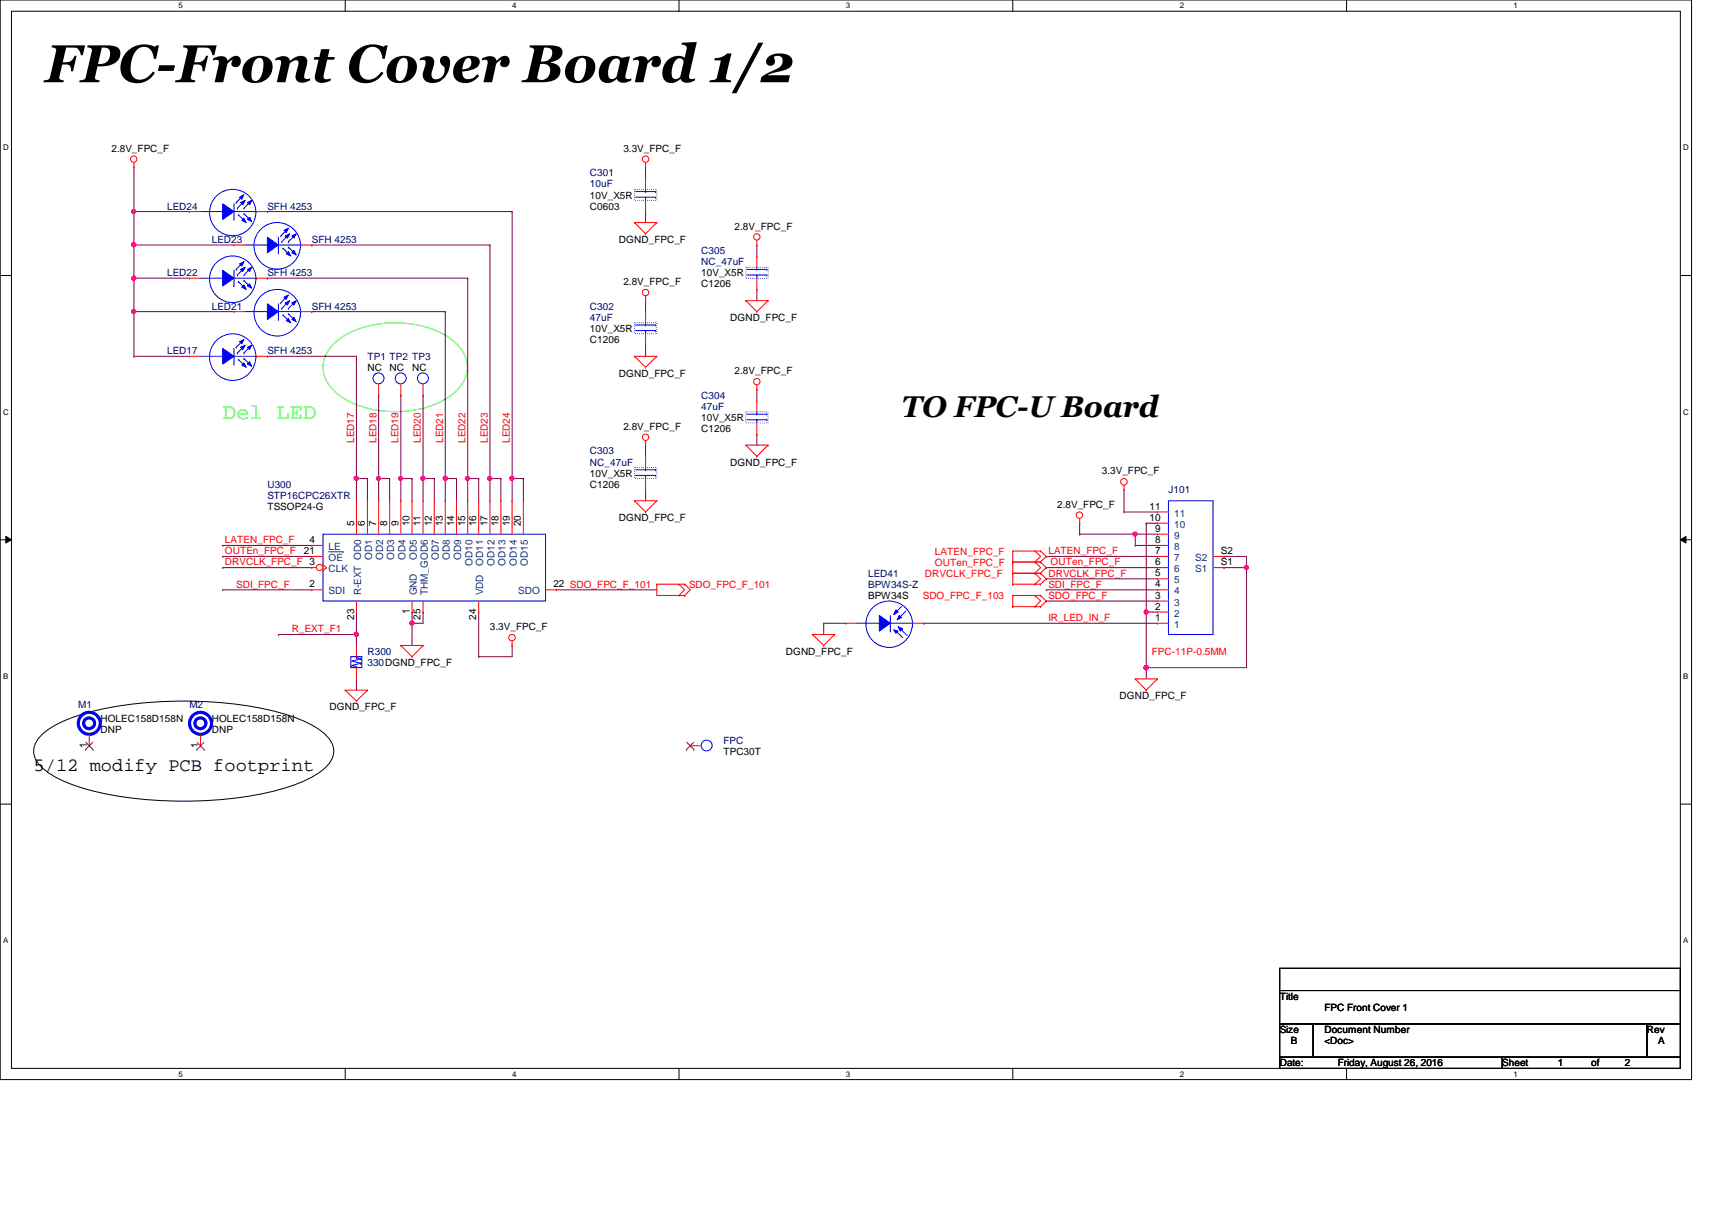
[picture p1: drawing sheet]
<svg xmlns="http://www.w3.org/2000/svg" width="297mm" height="210mm" viewBox="0 0 297 210" stroke-linecap="round" stroke-linejoin="round" font-family="sans-serif">
<path d="M0 0h293.5v187.3h-293.5zM2 1.9h289.5v183.4h-289.5z" fill="none" stroke="#000" stroke-width=".17"/>
<g fill="#fff">
<path d="M30.9 .2h.8v1.5h-.8z"/>
<path d="M30.9 185.5h.8v1.6h-.8z"/>
</g>
<path d="M59.9 0v1.9M59.9 185.3v2" fill="none" stroke="#000" stroke-width=".17"/>
<g fill="#fff">
<path d="M88.9 .2h.7v1.5h-.7z"/>
<path d="M88.9 185.5h.7v1.6h-.7z"/>
</g>
<path d="M117.8 0v1.9M117.8 185.3v2" fill="none" stroke="#000" stroke-width=".17"/>
<g fill="#fff">
<path d="M146.8 .2h.7v1.5h-.7z"/>
<path d="M146.8 185.5h.7v1.6h-.7z"/>
</g>
<path d="M175.7 0v1.9M175.7 185.3v2" fill="none" stroke="#000" stroke-width=".17"/>
<g fill="#fff">
<path d="M204.7 .2h.7v1.5h-.7z"/>
<path d="M204.7 185.5h.7v1.6h-.7z"/>
</g>
<path d="M233.6 0v1.9M233.6 185.3v2" fill="none" stroke="#000" stroke-width=".17"/>
<g fill="#fff">
<path d="M262.6 .2h.8v1.5h-.8z"/>
<path d="M262.6 185.5h.8v1.6h-.8z"/>
<path d="M.5 24.8h1v1.6h-1z"/>
<path d="M292.1 24.8h.9v1.6h-.9z"/>
<path d="M.5 70.7h1v1.5h-1z"/>
<path d="M292.1 70.7h.9v1.5h-.9z"/>
</g>
<path d="M0 47.8h2M291.5 47.8h2" fill="none" stroke="#000" stroke-width=".17"/>
<g fill="#fff">
<path d="M.5 116.5h.9v1.6h-.9z"/>
<path d="M292.1 116.5h.8v1.6h-.8z"/>
</g>
<path d="M0 93.6h2M1 93l1 .6-1 .6zM291.5 93.6l1-.6v1.2zM291.5 93.6h2" fill="none" stroke="#000" stroke-width=".17"/>
<path d="M1 93l1 .6-1 .6zM291.5 93.6l1-.6v1.2z" fill="#000"/>
<g fill="#fff">
<path d="M.5 162.4h.9v1.5h-.9z"/>
<path d="M292.1 162.4h.8v1.5h-.8z"/>
</g>
<path d="M0 139.5h2M6.9 127.9a16.4 16.4 0 0 1 7.4-4 69.3 69.3 0 0 1 35.1 0 16.5 16.5 0 0 1 7.5 4 3.4 3.4 0 0 1 0 4.8 16.6 16.6 0 0 1-7.5 4 68.9 68.9 0 0 1-35.1 0 16.5 16.5 0 0 1-7.4-4 3.4 3.4 0 0 1 0-4.8zM291.5 139.5h2" fill="none" stroke="#000" stroke-width=".17"/>
<path d="M58.3 59.3a16.3 16.3 0 0 1 11.8-3.2 14.1 14.1 0 0 1 9.5 4 5.3 5.3 0 0 1-.7 8 17.1 17.1 0 0 1-13.4 3.1 12.3 12.3 0 0 1-8.6-4.7 5.4 5.4 0 0 1 1.4-7.2z" fill="none" stroke="#0f0" stroke-width=".17"/>
<path d="M48.3 110.1h.1M48.3 110.1h13.5" fill="none" stroke="#800040" stroke-width=".17"/>
<circle cx="61.8" cy="110" r=".38" fill="#f0f"/>
<circle cx="61.8" cy="110" r=".38" fill="none" stroke="#f0f" stroke-width=".17"/>
<g fill="none" stroke="#800040" stroke-width=".17">
<path d="M46.4 48.3h.1M46.4 48.3h34.7M54.1 54.1h.1M54.1 42.5h.1M54.1 54.1h23.2M54.1 42.5h30.9M85 42.5h.1M85 42.5v40.5M23.2 61.8h.1M23.2 61.8h9.7M46.4 61.8h.1M46.4 61.8h15.4"/>
<path d="M61.8 110.1h.1M61.8 110.1v1.9"/>
</g>
<circle cx="85" cy="83" r=".37" fill="#f0f"/>
<circle cx="85" cy="83" r=".37" fill="none" stroke="#f0f" stroke-width=".17"/>
<path d="M23.2 29h.1M23.2 29v7.7M46.4 36.7h.1M46.4 36.7h42.5M23.2 54.1h.1M23.2 54.1h17.4M83.1 113.9h.1M88.9 112h.1M88.9 112v1.9h-5.8" fill="none" stroke="#800040" stroke-width=".17"/>
<circle cx="23.2" cy="54" r=".37" fill="#f0f"/>
<circle cx="23.2" cy="54" r=".37" fill="none" stroke="#f0f" stroke-width=".17"/>
<path d="M23.2 54.1h.1M23.2 48.3h.1M23.2 42.5h.1M23.2 42.5v19.3M23.2 48.3h9.7M23.2 42.5h17.4" fill="none" stroke="#800040" stroke-width=".17"/>
<circle cx="23.2" cy="48.3" r=".38" fill="#f0f"/>
<circle cx="23.2" cy="48.3" r=".38" fill="none" stroke="#f0f" stroke-width=".17"/>
<circle cx="23.2" cy="42.5" r=".38" fill="#f0f"/>
<circle cx="23.2" cy="42.5" r=".38" fill="none" stroke="#f0f" stroke-width=".17"/>
<path d="M23.2 36.7h.1M23.2 36.7h9.7" fill="none" stroke="#800040" stroke-width=".17"/>
<circle cx="23.2" cy="36.7" r=".37" fill="#f0f"/>
<circle cx="23.2" cy="36.7" r=".37" fill="none" stroke="#f0f" stroke-width=".17"/>
<g fill="none" stroke="#800040" stroke-width=".17">
<path d="M23.2 36.7h.1M23.2 36.7v5.8M61.8 61.8h.1M61.8 61.8v21.2M61.8 83h.1M61.8 83h2M63.8 83h.1M63.8 83v3.9M61.8 106.2h.1M61.8 117.8h.1M61.8 106.2v3.9M61.8 117.8v1.9"/>
<path d="M96.6 102.3h.1M96.6 102.3h17.4"/>
</g>
<circle cx="61.8" cy="83" r=".37" fill="#f0f"/>
<circle cx="61.8" cy="83" r=".37" fill="none" stroke="#f0f" stroke-width=".17"/>
<path d="M65.7 68.5h.1M65.7 68.5v14.5M61.8 83h.1M61.8 83v3.9M65.7 83h.1M65.7 83h1.9M67.6 83h.1M67.6 83v3.9" fill="none" stroke="#800040" stroke-width=".17"/>
<circle cx="65.7" cy="83" r=".37" fill="#f0f"/>
<circle cx="65.7" cy="83" r=".37" fill="none" stroke="#f0f" stroke-width=".17"/>
<path d="M69.6 68.5h.1M69.6 68.5v14.5M65.7 83h.1M65.7 83v3.9M69.6 83h.1M69.6 83h1.9M71.5 83h.1M71.5 83v3.9" fill="none" stroke="#800040" stroke-width=".17"/>
<circle cx="69.5" cy="83" r=".37" fill="#f0f"/>
<circle cx="69.5" cy="83" r=".37" fill="none" stroke="#f0f" stroke-width=".17"/>
<path d="M73.4 68.5h.1M73.4 68.5v14.5M69.6 83h.1M69.6 83v3.9M73.4 83h.1M73.4 83h1.9M75.3 83h.1M75.3 83v3.9" fill="none" stroke="#800040" stroke-width=".17"/>
<circle cx="73.4" cy="83" r=".37" fill="#f0f"/>
<circle cx="73.4" cy="83" r=".37" fill="none" stroke="#f0f" stroke-width=".17"/>
<path d="M77.3 54.1h.1M77.3 54.1v28.9M73.4 83h.1M73.4 83v3.9M77.3 83h.1M77.3 83h1.9M79.2 83h.1M79.2 83v3.9" fill="none" stroke="#800040" stroke-width=".17"/>
<circle cx="77.3" cy="83" r=".37" fill="#f0f"/>
<circle cx="77.3" cy="83" r=".37" fill="none" stroke="#f0f" stroke-width=".17"/>
<path d="M81.1 48.3h.1M81.1 48.3v34.7M77.3 83h.1M77.3 83v3.9M81.1 83h.1M81.1 83h2M83.1 83h.1M83.1 83v3.9" fill="none" stroke="#800040" stroke-width=".17"/>
<circle cx="81.1" cy="83" r=".37" fill="#f0f"/>
<circle cx="81.1" cy="83" r=".37" fill="none" stroke="#f0f" stroke-width=".17"/>
<g fill="none" stroke="#800040" stroke-width=".17">
<path d="M88.9 36.7h.1M88.9 36.7v46.3M81.1 83h.1M81.1 83v3.9M85 83h.1M85 83h1.9M85 83v3.9M86.9 83h.1M86.9 83v3.9M88.9 83h.1M88.9 83h1.9M90.8 83h.1"/>
<path d="M90.8 83v3.9"/>
</g>
<circle cx="88.8" cy="83" r=".37" fill="#f0f"/>
<circle cx="88.8" cy="83" r=".37" fill="none" stroke="#f0f" stroke-width=".17"/>
<path d="M38.6 96.5h.1M38.6 94.6h.1M38.6 98.5h.1M38.6 96.5h15.5M38.6 94.6h15.5M38.6 98.5h15.5M88.9 83h.1M88.9 83v3.9M38.6 102.3h.1M38.6 102.3h15.5M71.5 106.2h.1M71.5 106.2v1.9" fill="none" stroke="#800040" stroke-width=".17"/>
<circle cx="71.5" cy="108.1" r=".37" fill="#f0f"/>
<circle cx="71.5" cy="108.1" r=".37" fill="none" stroke="#f0f" stroke-width=".17"/>
<g fill="none" stroke="#800040" stroke-width=".17">
<path d="M112 29h.1M112 36.7h.1M112 29v1.9M112 36.7v1.9M112 59.9h.1M112 52.2h.1M112 52.2v1.9M112 59.9v1.9M131.3 50.2h.1M131.3 42.5h.1M131.3 42.5v1.9M131.3 50.2v2"/>
<path d="M112 77.2h.1M112 77.2v2M131.3 67.6h.1M131.3 75.3h.1M131.3 67.6v1.9M131.3 75.3v1.9M112 85h.1M112 85v1.9M187.3 90.8h.1M187.3 90.8v1.9M195 85h.1M195 88.8h.1"/>
<path d="M195 85v3.8M195 88.8h5.8M197 92.7h.1M197 92.7h3.8M197 92.7v1.9M71.5 108.1h.1M71.5 108.1v3.9M73.4 106.2h.1M73.4 106.2v1.9h-1.9M83.1 106.2h.1M83.1 106.2v7.7M142.9 108.1h.1"/>
<path d="M142.9 108.1h3.9M142.9 108.1v2M160.3 108.1h.1M160.3 108.1h40.5"/>
</g>
<circle cx="196.9" cy="92.6" r=".37" fill="#f0f"/>
<circle cx="196.9" cy="92.6" r=".37" fill="none" stroke="#f0f" stroke-width=".17"/>
<path d="M197 94.6h.1M197 94.6h3.8M198.9 90.8h.1M198.9 90.8h1.9M198.9 115.8h.1M198.9 115.8h17.4" fill="none" stroke="#800040" stroke-width=".17"/>
<circle cx="198.8" cy="115.8" r=".38" fill="#f0f"/>
<circle cx="198.8" cy="115.8" r=".38" fill="none" stroke="#f0f" stroke-width=".17"/>
<path d="M212.4 98.5h.1M212.4 98.5h3.9M198.9 115.8h.1M198.9 106.2h.1M198.9 106.2v11.6" fill="none" stroke="#800040" stroke-width=".17"/>
<circle cx="198.8" cy="115.8" r=".38" fill="#f0f"/>
<circle cx="198.8" cy="115.8" r=".38" fill="none" stroke="#f0f" stroke-width=".17"/>
<circle cx="198.8" cy="106.2" r=".38" fill="#f0f"/>
<circle cx="198.8" cy="106.2" r=".38" fill="none" stroke="#f0f" stroke-width=".17"/>
<path d="M187.3 92.7h.1M187.3 92.7h9.7M212.4 96.5h.1M212.4 96.5h3.9v19.3M216.3 98.5h.1" fill="none" stroke="#800040" stroke-width=".17"/>
<circle cx="216.2" cy="98.4" r=".37" fill="#f0f"/>
<circle cx="216.2" cy="98.4" r=".37" fill="none" stroke="#f0f" stroke-width=".17"/>
<g fill="none" stroke="#800040" stroke-width=".17">
<path d="M181.5 96.5h.1M181.5 98.5h.1M181.5 96.5h19.3M181.5 98.5h19.3M198.9 90.8h.1M198.9 90.8v15.4M181.5 100.4h.1M181.5 102.3h.1M181.5 104.3h.1M181.5 100.4h19.3M181.5 102.3h19.3M181.5 104.3h19.3"/>
<path d="M198.9 106.2h.1M198.9 106.2h1.9"/>
</g>
<g fill="none" stroke="#f00" stroke-width=".17">
<path d="M23.2 29h.1M23.2 28.2v.8M110.1 38.6h.1M110.1 38.6h3.9M110.1 38.6l1.9 2M112 29h.1M112 28.2v.8M114 38.6h.1M114 38.6l-2 2M112 52.2h.1M112 40.6h.1M112 51.4v.8"/>
<path d="M129.4 52.2h.1M129.4 52.2h3.9M129.4 52.2l1.9 1.9M131.3 42.5h.1M131.3 54.1h.1M131.3 41.7v.8M133.3 52.2h.1M133.3 52.2l-2 1.9M110.1 61.8h.1M110.1 61.8h3.9M110.1 61.8l1.9 1.9M112 63.7h.1"/>
<path d="M112 77.2h.1M112 76.5v.7M114 61.8h.1M114 61.8l-2 1.9M129.4 77.2h.1M129.4 77.2h3.9M129.4 77.2l1.9 2M131.3 67.6h.1M131.3 79.2h.1M131.3 66.8v.8M133.3 77.2h.1M133.3 77.2l-2 2"/>
<path d="M110.1 86.9h.1M110.1 86.9h3.9M110.1 86.9l1.9 1.9M112 88.8h.1M114 86.9h.1M114 86.9l-2 1.9M175.7 95.6h.1M175.7 97.5h.1M175.7 99.4h.1M175.7 95.6h4.8M175.7 97.5h4.8M175.7 95.6v5.7"/>
<path d="M175.7 99.4h4.8M179.6 95.6h.1M179.6 97.5h.1M179.6 99.4h.1M179.6 95.6l.9 .9-.9 1M179.6 97.5l.9 1-.9 .9M179.6 99.4l.9 1-.9 .9M180.5 97.5h.1M180.5 95.6h.1M180.5 99.4h.1M180.5 95.6l1 .9-1 1M180.5 97.5l1 1-1 .9"/>
<path d="M180.5 99.4l1 1-1 .9M187.3 90.8h.1M187.3 90v.8M195 85h.1M195 84.2v.8M59.9 119.7h.1M59.9 119.7h3.9M59.9 119.7l1.9 1.9M63.8 119.7h.1M63.8 119.7l-2 1.9M69.6 112h.1M69.6 112h3.8"/>
<path d="M69.6 112l1.9 1.9M71.5 113.9h.1M73.4 112h.1M73.4 112l-1.9 1.9M88.9 112h.1M88.9 111.2v.8M114 101.3h.1M114 101.3v2h4.8M114 101.3h4.8M117.8 101.3h.1M117.8 103.3h.1M117.8 101.3l1 1-1 1"/>
<path d="M118.8 103.3h.1M118.8 101.3h.1M118.8 101.3l1 1-1 1M141 110.1h.1M141 110.1h3.8M141 110.1l1.9 1.9M142.9 112h.1M144.8 110.1h.1M144.8 110.1l-1.9 1.9M175.7 101.3h.1M175.7 103.3h.1M175.7 105.2h.1"/>
<path d="M175.7 103.3h4.8M175.7 101.3h4.8M175.7 103.3v1.9M175.7 105.2h4.8M179.6 101.3h.1M179.6 103.3h.1M179.6 105.2h.1M179.6 103.3l.9 1-.9 .9M180.5 101.3h.1M180.5 105.2h.1M180.5 103.3h.1M180.5 103.3l1 1-1 .9"/>
<path d="M197 117.8h.1M197 117.8h3.8M197 117.8l1.9 1.9M198.9 119.7h.1M200.8 117.8h.1M200.8 117.8l-1.9 1.9M61.8 121.6h.1"/>
<circle cx="23.2" cy="27.6" r=".56"/>
<circle cx="112" cy="27.6" r=".56"/>
<circle cx="112" cy="50.8" r=".56"/>
<circle cx="131.3" cy="41.1" r=".56"/>
<circle cx="112" cy="75.9" r=".56"/>
<circle cx="131.3" cy="66.2" r=".56"/>
<circle cx="187.3" cy="89.4" r=".56"/>
<circle cx="195" cy="83.6" r=".57"/>
<circle cx="88.8" cy="110.6" r=".56"/>
</g>
<path d="M222 168h69.5v3.8h-69.5zM222 171.8h69.5v5.8h-69.5zM222 177.6h5.8v5.8h-5.8zM227.8 177.6h57.9v5.8h-57.9zM285.7 177.6h5.8v5.8h-5.8zM222 183.4h38.6v1.9h-38.6zM260.6 183.4h30.9v1.9h-30.9z" fill="none" stroke="#000" stroke-width=".17"/>
<path d="M148.7 108.1h3.9M152.6 108.1h.1M154.5 109.5h.1M154.5 106.8v2.7M154.5 108.1h3.9M158.4 108.1h.1" fill="none" stroke="#00f" stroke-width=".17"/>
<path d="M152.6 106.8l1.9 1.3-1.9 1.4z" fill-rule="evenodd" fill="#00f"/>
<path d="M152.6 106.8l1.9 1.3-1.9 1.4z" fill="none" stroke="#00f" stroke-width=".17"/>
<path d="M156 106.8l.4 .3-.7 .4z" fill-rule="evenodd" fill="#00f"/>
<path d="M155.3 106.4h.1M156 106.8l.4 .3-.7 .4zM156.4 105.2l-1.1 1.2M158.3 108.8a4 4 0 0 0-4.7-4.5 4 4 0 0 0-2.8 5.9 4 4 0 0 0 6.6 .6l.7-1.2 .1-.7" fill="none" stroke="#00f" stroke-width=".17"/>
<path d="M155.4 105.8l.4 .4-.7 .4z" fill-rule="evenodd" fill="#00f"/>
<path d="M155.4 105.8l.4 .4-.7 .4zM156 107.1h.1M157.2 106l-1.2 1.1" fill="none" stroke="#00f" stroke-width=".17"/>
<path d="M155.1 109.3l.7 .2-.4 .4z" fill-rule="evenodd" fill="#00f"/>
<path d="M155.1 109.3l.7 .2-.4 .4zM155.4 109.5h.1M155.4 109.5l1.2 1.1" fill="none" stroke="#00f" stroke-width=".17"/>
<path d="M155.8 108.7l.8 .4-.4 .4z" fill-rule="evenodd" fill="#00f"/>
<g fill="none" stroke="#00f" stroke-width=".17">
<path d="M110.3 34.2h3.4M110.3 33.2h3.4M112 33.2h.1M112 34.2h.1M112 32.9v.3M112 34.2v.6M113.7 34.2h.1M113.7 33.2h.1M42.5 42.5h3.9M46.4 42.5h.1M48.3 43.9h.1M48.3 41.1v2.8"/>
<path d="M48.3 42.5h3.9M52.2 42.5h.1M110.3 57.4h3.4M110.3 56.4h3.4M112 56.4h.1M112 57.4h.1M112 56v.4M112 57.4v.5M113.7 57.4h.1M113.7 56.4h.1M202.7 86.9h7.8v23.2h-7.8zM60.9 113.9h1.9v1.9h-1.9z"/>
<path d="M61 115.4h.1M61 115.4l.8 .3v.1M61.8 114.1h.1M61.8 113.9h.1M61.8 115.8h.1M61.8 114.1l.8 .2M61.8 113.9v.2M62.6 114.3h.1M62.6 115.1h.1M62.6 114.3l-1.6 .4 1.6 .4M62.6 115.1l-1.6 .3M155.8 108.7l.8 .4-.4 .4z"/>
<path d="M156.2 109.1h.1M156.2 109.1l1.2 1.1"/>
<circle cx="73.4" cy="65.6" r=".95"/>
</g>
<g fill="none" stroke="#f00" stroke-width=".17">
<path d="M112 30.9h.1M112 36.7h.1M112 30.9v2M112 34.8v1.9M112 54.1h.1M112 59.9h.1M112 54.1v1.9M112 57.9v2M73.4 68.5h.1M73.4 66.6v1.9M200.8 98.5h.1M200.8 96.5h.1"/>
<path d="M200.8 94.6h.1M200.8 92.7h.1M200.8 90.8h.1M200.8 88.8h.1M200.8 98.5h1.9M200.8 96.5h1.9M200.8 94.6h1.9M200.8 92.7h1.9M200.8 90.8h1.9M200.8 88.8h1.9M210.5 98.5h1.9M210.5 96.5h1.9"/>
<path d="M212.4 98.5h.1M212.4 96.5h.1M61.8 112h.1M61.8 117.8h.1M61.8 112v1.9M61.8 115.8v2M146.8 108.1h.1M146.8 108.1h1.9M158.4 108.1h1.9M160.3 108.1h.1M200.8 108.1h.1M200.8 106.2h.1"/>
<path d="M200.8 104.3h.1M200.8 102.3h.1M200.8 100.4h.1M200.8 108.1h1.9M200.8 106.2h1.9M200.8 104.3h1.9M200.8 102.3h1.9M200.8 100.4h1.9M15.5 129.4h.1M15.5 127.4v2M34.8 129.4h.1M34.8 127.4v2"/>
</g>
<g fill="none" stroke="#00f" stroke-width=".55">
<circle cx="15.5" cy="125.5" r=".95"/>
<circle cx="15.5" cy="125.5" r="1.9"/>
<circle cx="34.8" cy="125.5" r=".95"/>
<circle cx="34.8" cy="125.5" r="1.9"/>
</g>
<path d="M14.9 130h.1M14.9 128.8l1.2 1.2M16.1 128.8l-1.2 1.2M16.1 130h.1M34.2 130h.1M34.2 128.8l1.2 1.2M35.4 128.8l-1.2 1.2M35.4 130h.1" fill="none" stroke="#804000" stroke-width=".17"/>
<path d="M110.1 32.9h3.9v1.9h-3.9zM110.1 56h3.9v1.9h-3.9z" fill="none" stroke="#00f" stroke-width=".17" stroke-dasharray="0 .3"/>
<path d="M46.4 41.1l1.9 1.4-1.9 1.4z" fill-rule="evenodd" fill="#00f"/>
<path d="M46.4 41.1l1.9 1.4-1.9 1.4z" fill="none" stroke="#00f" stroke-width=".17"/>
<path d="M50.6 40.9l.8-.3-.4 .7z" fill-rule="evenodd" fill="#00f"/>
<path d="M50.6 40.9l.8-.3-.4 .7z" fill="none" stroke="#00f" stroke-width=".17"/>
<path d="M49.5 40.9l.7-.3-.3 .7z" fill-rule="evenodd" fill="#00f"/>
<path d="M48.9 41.9h.1M49.5 40.9l.7-.3-.3 .7zM50 41.9h.1M50 40.8l-1.1 1.1M51.2 40.8l-1.2 1.1M52.1 43.2a4 4 0 0 0-5.3-4.3 4 4 0 0 0-1.6 6.6 4 4 0 0 0 6.7-1.5l.2-.7" fill="none" stroke="#00f" stroke-width=".17"/>
<path d="M49.3 40l.7-.4-.3 .7z" fill-rule="evenodd" fill="#00f"/>
<path d="M49.3 40l.7-.4-.3 .7zM49.9 39.8l-1.2 1.1M48.7 40.9h.1" fill="none" stroke="#00f" stroke-width=".17"/>
<path d="M50 43.6l.5 .8-.8-.4z" fill-rule="evenodd" fill="#00f"/>
<path d="M49.1 43.1h.1M49.1 43.1l1.1 1.1M50 43.6l.5 .8-.8-.4z" fill="none" stroke="#00f" stroke-width=".17"/>
<path d="M51 43.4l.4 .8-.8-.3z" fill-rule="evenodd" fill="#00f"/>
<g fill="none" stroke="#00f" stroke-width=".17">
<path d="M50 42.9h.1M50 42.9l1.2 1.1M51 43.4l.4 .8-.8-.3zM129.6 72.8h3.5M129.6 71.8h3.5M131.3 71.8h.1M131.3 72.8h.1M131.3 71.5v.3M131.3 72.8v.6M133.1 72.8h.1M133.1 71.8h.1M56 92.7h38.7v11.6h-38.7z"/>
<circle cx="122.6" cy="129.3" r=".95"/>
</g>
<g fill="none" stroke="#f00" stroke-width=".17">
<path d="M40.6 42.5h.1M40.6 42.5h1.9M52.2 42.5h1.9M54.1 42.5h.1M131.3 69.5h.1M131.3 75.3h.1M131.3 69.5v2M131.3 73.4v1.9M56 99h.1M56 97.9l.6 .6M56.6 98.5h.1M56.6 98.5l-.6 .5"/>
<path d="M61.8 86.9h.1M61.8 86.9v5.8M63.8 86.9h.1M63.8 86.9v5.8M65.7 86.9h.1M65.7 86.9v5.8M67.6 86.9h.1M67.6 86.9v5.8M69.6 86.9h.1M69.6 86.9v5.8M71.5 86.9h.1M71.5 86.9v5.8"/>
<path d="M73.4 86.9h.1M73.4 86.9v5.8M75.3 86.9h.1M75.3 86.9v5.8M77.3 86.9h.1M77.3 86.9v5.8M79.2 86.9h.1M79.2 86.9v5.8M81.1 86.9h.1M81.1 86.9v5.8M83.1 86.9h.1M83.1 86.9v5.8"/>
<path d="M85 86.9h.1M85 86.9v5.8M86.9 86.9h.1M86.9 86.9v5.8M88.9 86.9h.1M88.9 86.9v5.8M90.8 86.9h.1M90.8 86.9v5.8M54.1 102.3h.1M54.1 102.3h1.9M71.5 106.2h.1M71.5 104.3v1.9"/>
<path d="M83.1 106.2h.1M83.1 104.3v1.9M94.7 102.3h1.9M96.6 102.3h.1M119.8 129.4h.1M119.8 129.4h1.9"/>
</g>
<path d="M129.4 71.5h3.9v1.9h-3.9z" fill="none" stroke="#00f" stroke-width=".17" stroke-dasharray="0 .3"/>
<path d="M119.1 130h.1M119.2 128.8l1.2 1.2M120.4 128.8l-1.3 1.2M120.4 130h.1" fill="none" stroke="#804000" stroke-width=".17"/>
<circle cx="55.5" cy="98.4" r=".55" fill="#fff"/>
<g fill="none" stroke="#f00" stroke-width=".17">
<path d="M54.1 98.5h.1M54.1 94.6h.1M54.1 96.5h.1M54.1 98.5h.8M54.1 94.6h1.9M54.1 96.5h1.9M61.8 106.2h.1M61.8 104.3v1.9M73.4 106.2h.1M73.4 104.3v1.9"/>
<circle cx="55.5" cy="98.4" r=".55"/>
</g>
<path d="M57 95.7h2.5M59.5 95.7h.1" fill="none" stroke="#004080" stroke-width=".17"/>
<path d="M34.8 61.8h3.8M38.6 61.8h.1M40.6 63.2h.1M40.6 60.5v2.7M40.6 61.8h3.8M44.4 61.8h.1" fill="none" stroke="#00f" stroke-width=".17"/>
<path d="M38.6 60.5l2 1.3-2 1.4z" fill-rule="evenodd" fill="#00f"/>
<path d="M38.6 60.5l2 1.3-2 1.4z" fill="none" stroke="#00f" stroke-width=".17"/>
<path d="M42.9 60.2l.8-.3-.4 .7z" fill-rule="evenodd" fill="#00f"/>
<path d="M42.9 60.2l.8-.3-.4 .7z" fill="none" stroke="#00f" stroke-width=".17"/>
<path d="M41.7 60.2l.8-.3-.4 .7z" fill-rule="evenodd" fill="#00f"/>
<path d="M41.2 61.2h.1M41.7 60.2l.8-.3-.4 .7zM42.3 61.2h.1M42.3 60.1l-1.1 1.1M43.5 60.1l-1.2 1.1M44.3 62.5a4 4 0 0 0-5.2-4.3 4 4 0 0 0-1.6 6.6 4 4 0 0 0 6.6-1.5l.2-.7" fill="none" stroke="#00f" stroke-width=".17"/>
<path d="M41.6 59.3l.7-.4-.4 .7z" fill-rule="evenodd" fill="#00f"/>
<path d="M41.6 59.3l.7-.4-.4 .7zM42.1 59.1l-1.1 1.1M41 60.2h.1" fill="none" stroke="#00f" stroke-width=".17"/>
<path d="M42.3 62.9l.4 .8-.8-.4z" fill-rule="evenodd" fill="#00f"/>
<path d="M41.4 62.4h.1M41.4 62.4l1.1 1.1M42.3 62.9l.4 .8-.8-.4z" fill="none" stroke="#00f" stroke-width=".17"/>
<path d="M43.3 62.7l.4 .8-.8-.3z" fill-rule="evenodd" fill="#00f"/>
<g fill="none" stroke="#00f" stroke-width=".17">
<path d="M42.5 54.1h3.9M46.4 54.1h.1M48.3 55.4h.1M48.3 52.7v2.7M48.3 54.1h3.9M52.2 54.1h.1M42.3 62.2h.1M42.3 62.2l1.2 1.1M43.3 62.7l.4 .8-.8-.3zM110.3 82.5h3.4M110.3 81.5h3.4M112 81.5h.1"/>
<path d="M112 82.5h.1M112 81.1v.4M112 82.5v.5M113.7 82.5h.1M113.7 81.5h.1"/>
<circle cx="69.5" cy="65.6" r=".95"/>
</g>
<path d="M32.9 61.8h.1M32.9 61.8h1.9M44.4 61.8h2M46.4 61.8h.1M69.6 68.5h.1M69.6 66.6v1.9M112 79.2h.1M112 79.2v1.9M112 85h.1M112 83v2" fill="none" stroke="#f00" stroke-width=".17"/>
<path d="M110.1 81.1h3.9v1.9h-3.9z" fill="none" stroke="#00f" stroke-width=".17" stroke-dasharray="0 .3"/>
<path d="M46.4 52.7l1.9 1.4-1.9 1.3z" fill-rule="evenodd" fill="#00f"/>
<path d="M46.4 52.7l1.9 1.4-1.9 1.3z" fill="none" stroke="#00f" stroke-width=".17"/>
<path d="M50.6 52.5l.8-.3-.4 .7z" fill-rule="evenodd" fill="#00f"/>
<path d="M50.6 52.5l.8-.3-.4 .7z" fill="none" stroke="#00f" stroke-width=".17"/>
<path d="M49.5 52.5l.7-.3-.3 .7z" fill-rule="evenodd" fill="#00f"/>
<path d="M48.9 53.5h.1M49.5 52.5l.7-.3-.3 .7zM50 53.5h.1M50 52.3l-1.1 1.2M51.2 52.3l-1.2 1.2M52.1 54.8a4 4 0 0 0-5.3-4.4 4 4 0 0 0-1.6 6.7 4 4 0 0 0 6.7-1.6l.2-.7" fill="none" stroke="#00f" stroke-width=".17"/>
<path d="M49.3 51.6l.7-.4-.3 .7z" fill-rule="evenodd" fill="#00f"/>
<path d="M48.7 52.5h.1M49.3 51.6l.7-.4-.3 .7zM49.9 51.4l-1.2 1.1" fill="none" stroke="#00f" stroke-width=".17"/>
<path d="M50 55.2l.5 .8-.8-.4z" fill-rule="evenodd" fill="#00f"/>
<path d="M49.1 54.7h.1M49.1 54.7l1.1 1.1M50 55.2l.5 .8-.8-.4z" fill="none" stroke="#00f" stroke-width=".17"/>
<path d="M51 55l.4 .8-.8-.4z" fill-rule="evenodd" fill="#00f"/>
<g fill="none" stroke="#00f" stroke-width=".17">
<path d="M34.8 48.3h3.8M38.6 48.3h.1M40.6 49.6h.1M40.6 46.9v2.7M40.6 48.3h3.8M44.4 48.3h.1M50 54.4h.1M50 54.4l1.2 1.2M51 55l.4 .8-.8-.4zM129.6 47.7h3.5M129.6 46.7h3.5M131.3 46.7h.1"/>
<path d="M131.3 47.7h.1M131.3 46.4v.3M131.3 47.7v.6M133.1 47.7h.1M133.1 46.7h.1"/>
</g>
<path d="M40.6 54.1h.1M40.6 54.1h1.9M52.2 54.1h1.9M54.1 54.1h.1M131.3 44.4h.1M131.3 50.2h.1M131.3 44.4v2M131.3 48.3v1.9" fill="none" stroke="#f00" stroke-width=".17"/>
<path d="M129.4 46.4h3.9v1.9h-3.9z" fill="none" stroke="#00f" stroke-width=".17" stroke-dasharray="0 .3"/>
<path d="M38.6 46.9l2 1.4-2 1.3z" fill-rule="evenodd" fill="#00f"/>
<path d="M38.6 46.9l2 1.4-2 1.3z" fill="none" stroke="#00f" stroke-width=".17"/>
<path d="M42.9 46.7l.8-.3-.4 .7z" fill-rule="evenodd" fill="#00f"/>
<path d="M42.9 46.7l.8-.3-.4 .7z" fill="none" stroke="#00f" stroke-width=".17"/>
<path d="M41.7 46.7l.8-.3-.4 .7z" fill-rule="evenodd" fill="#00f"/>
<path d="M41.2 47.7h.1M41.7 46.7l.8-.3-.4 .7zM42.3 47.7h.1M42.3 46.5l-1.1 1.2M43.5 46.5l-1.2 1.2M44.3 49a4 4 0 0 0-5.2-4.3 4 4 0 0 0-1.6 6.6 4 4 0 0 0 6.6-1.5l.2-.7" fill="none" stroke="#00f" stroke-width=".17"/>
<path d="M41.6 45.8l.7-.4-.4 .7z" fill-rule="evenodd" fill="#00f"/>
<path d="M41 46.7h.1M41.6 45.8l.7-.4-.4 .7zM42.1 45.6l-1.1 1.1" fill="none" stroke="#00f" stroke-width=".17"/>
<path d="M42.3 49.4l.4 .8-.8-.4z" fill-rule="evenodd" fill="#00f"/>
<path d="M41.4 48.9h.1M41.4 48.9l1.1 1.1M42.3 49.4l.4 .8-.8-.4z" fill="none" stroke="#00f" stroke-width=".17"/>
<path d="M43.3 49.2l.4 .8-.8-.4z" fill-rule="evenodd" fill="#00f"/>
<path d="M34.8 36.7h3.8M38.6 36.7h.1M40.6 38.1h.1M40.6 35.3v2.8M40.6 36.7h3.8M44.4 36.7h.1M42.3 48.7h.1M42.3 48.7l1.2 1.1M43.3 49.2l.4 .8-.8-.4z" fill="none" stroke="#00f" stroke-width=".17"/>
<path d="M32.9 48.3h.1M32.9 48.3h1.9M44.4 48.3h2M46.4 48.3h.1" fill="none" stroke="#f00" stroke-width=".17"/>
<path d="M38.6 35.3l2 1.4-2 1.4z" fill-rule="evenodd" fill="#00f"/>
<path d="M38.6 35.3l2 1.4-2 1.4z" fill="none" stroke="#00f" stroke-width=".17"/>
<path d="M42.9 35.1l.8-.3-.4 .7z" fill-rule="evenodd" fill="#00f"/>
<path d="M42.9 35.1l.8-.3-.4 .7z" fill="none" stroke="#00f" stroke-width=".17"/>
<path d="M41.7 35.1l.8-.3-.4 .7z" fill-rule="evenodd" fill="#00f"/>
<path d="M41.2 36.1h.1M41.7 35.1l.8-.3-.4 .7zM42.3 36.1h.1M42.3 35l-1.1 1.1M43.5 35l-1.2 1.1M44.4 37.4a4 4 0 0 0-4.7-4.5 4 4 0 0 0-2.8 5.9 4 4 0 0 0 6.6 .6l.6-1.2 .2-.7" fill="none" stroke="#00f" stroke-width=".17"/>
<path d="M41.6 34.2l.7-.4-.4 .8z" fill-rule="evenodd" fill="#00f"/>
<path d="M41 35.1h.1M41.6 34.2l.7-.4-.4 .8zM42.1 34l-1.1 1.1" fill="none" stroke="#00f" stroke-width=".17"/>
<path d="M42.3 37.8l.4 .8-.8-.4z" fill-rule="evenodd" fill="#00f"/>
<path d="M41.4 37.3h.1M41.4 37.3l1.1 1.1M42.3 37.8l.4 .8-.8-.4z" fill="none" stroke="#00f" stroke-width=".17"/>
<path d="M43.3 37.7l.4 .7-.8-.3z" fill-rule="evenodd" fill="#00f"/>
<g fill="none" stroke="#00f" stroke-width=".17">
<path d="M42.3 37.1h.1M42.3 37.1l1.2 1.1M43.3 37.7l.4 .7-.8-.3z"/>
<circle cx="65.7" cy="65.6" r=".95"/>
</g>
<path d="M32.9 36.7h.1M32.9 36.7h1.9M44.4 36.7h2M46.4 36.7h.1M65.7 68.5h.1M65.7 66.6v1.9" fill="none" stroke="#f00" stroke-width=".17"/>
<circle cx="61.8" cy="110" r=".38" fill="#f0f"/>
<circle cx="61.8" cy="110" r=".38" fill="none" stroke="#f0f" stroke-width=".17"/>
<circle cx="85" cy="83" r=".37" fill="#f0f"/>
<circle cx="85" cy="83" r=".37" fill="none" stroke="#f0f" stroke-width=".17"/>
<circle cx="23.2" cy="54" r=".37" fill="#f0f"/>
<circle cx="23.2" cy="54" r=".37" fill="none" stroke="#f0f" stroke-width=".17"/>
<circle cx="23.2" cy="48.3" r=".38" fill="#f0f"/>
<circle cx="23.2" cy="48.3" r=".38" fill="none" stroke="#f0f" stroke-width=".17"/>
<circle cx="23.2" cy="42.5" r=".38" fill="#f0f"/>
<circle cx="23.2" cy="42.5" r=".38" fill="none" stroke="#f0f" stroke-width=".17"/>
<circle cx="23.2" cy="36.7" r=".37" fill="#f0f"/>
<circle cx="23.2" cy="36.7" r=".37" fill="none" stroke="#f0f" stroke-width=".17"/>
<circle cx="61.8" cy="83" r=".37" fill="#f0f"/>
<circle cx="61.8" cy="83" r=".37" fill="none" stroke="#f0f" stroke-width=".17"/>
<circle cx="65.7" cy="83" r=".37" fill="#f0f"/>
<circle cx="65.7" cy="83" r=".37" fill="none" stroke="#f0f" stroke-width=".17"/>
<circle cx="69.5" cy="83" r=".37" fill="#f0f"/>
<circle cx="69.5" cy="83" r=".37" fill="none" stroke="#f0f" stroke-width=".17"/>
<circle cx="73.4" cy="83" r=".37" fill="#f0f"/>
<circle cx="73.4" cy="83" r=".37" fill="none" stroke="#f0f" stroke-width=".17"/>
<circle cx="77.3" cy="83" r=".37" fill="#f0f"/>
<circle cx="77.3" cy="83" r=".37" fill="none" stroke="#f0f" stroke-width=".17"/>
<circle cx="81.1" cy="83" r=".37" fill="#f0f"/>
<circle cx="81.1" cy="83" r=".37" fill="none" stroke="#f0f" stroke-width=".17"/>
<circle cx="88.8" cy="83" r=".37" fill="#f0f"/>
<circle cx="88.8" cy="83" r=".37" fill="none" stroke="#f0f" stroke-width=".17"/>
<circle cx="71.5" cy="108.1" r=".37" fill="#f0f"/>
<circle cx="71.5" cy="108.1" r=".37" fill="none" stroke="#f0f" stroke-width=".17"/>
<circle cx="196.9" cy="92.6" r=".37" fill="#f0f"/>
<circle cx="196.9" cy="92.6" r=".37" fill="none" stroke="#f0f" stroke-width=".17"/>
<circle cx="198.8" cy="115.8" r=".38" fill="#f0f"/>
<circle cx="198.8" cy="115.8" r=".38" fill="none" stroke="#f0f" stroke-width=".17"/>
<circle cx="198.8" cy="115.8" r=".38" fill="#f0f"/>
<circle cx="198.8" cy="115.8" r=".38" fill="none" stroke="#f0f" stroke-width=".17"/>
<circle cx="198.8" cy="106.2" r=".38" fill="#f0f"/>
<circle cx="198.8" cy="106.2" r=".38" fill="none" stroke="#f0f" stroke-width=".17"/>
<circle cx="216.2" cy="98.4" r=".37" fill="#f0f"/>
<circle cx="216.2" cy="98.4" r=".37" fill="none" stroke="#f0f" stroke-width=".17"/>
<text font-size="9.2" x="7.8" y="14.3">FPC-Front Cover Board 1/2</text>
<text font-size="5.2" x="156.4" y="72.3">TO FPC-U Board</text>
<text font-size="3.9" fill="#0f0" x="38.6" y="72.6">Del LED</text>
<text font-size="3.3" x="5.8" y="133.8">5/12 modify PCB footprint</text>
<g font-size="1.7">
<text x="19.3" y="26.3">2.8V_FPC_F</text>
<text x="108.2" y="26.3">3.3V_FPC_F</text>
<text x="102.4" y="34.5">10V_X5R</text>
<text x="102.4" y="36.4">C0603</text>
<text x="127.5" y="39.8">2.8V_FPC_F</text>
<text x="107.4" y="42.2">DGND_FPC_F</text>
<text x="121.7" y="48">10V_X5R</text>
<text x="108.2" y="49.5">2.8V_FPC_F</text>
<text x="121.7" y="49.9">C1206</text>
<text x="102.4" y="59.5">C1206</text>
<text x="102.4" y="57.6">10V_X5R</text>
<text x="126.7" y="55.7">DGND_FPC_F</text>
<text x="63.8" y="64.3">NC</text>
<text x="67.6" y="64.3">NC</text>
<text x="71.5" y="64.3">NC</text>
<text x="107.4" y="65.3">DGND_FPC_F</text>
<text x="127.5" y="64.9">2.8V_FPC_F</text>
<text x="108.2" y="74.6">2.8V_FPC_F</text>
<text x="121.7" y="75">C1206</text>
<text x="121.7" y="73.1">10V_X5R</text>
<text x="102.4" y="82.7">10V_X5R</text>
<text x="126.7" y="80.8">DGND_FPC_F</text>
<text x="191.2" y="82.3">3.3V_FPC_F</text>
<text x="46.4" y="88.5">TSSOP24-G</text>
<text x="102.4" y="84.6">C1206</text>
<text x="183.4" y="88.1">2.8V_FPC_F</text>
<text x="199.4" y="88.4">11</text>
<text x="53.7" y="94.2">4</text>
<text x="61.4" y="91.3" transform="rotate(-90 61.4 91.3)">5</text>
<text x="63.3" y="91.3" transform="rotate(-90 63.3 91.3)">6</text>
<text x="65.3" y="91.3" transform="rotate(-90 65.3 91.3)">7</text>
<text x="67.2" y="91.3" transform="rotate(-90 67.2 91.3)">8</text>
<text x="69.1" y="91.3" transform="rotate(-90 69.1 91.3)">9</text>
<text x="71.1" y="91.3" transform="rotate(-90 71.1 91.3)">10</text>
<text x="73" y="91.3" transform="rotate(-90 73 91.3)">11</text>
<text x="74.9" y="91.3" transform="rotate(-90 74.9 91.3)">12</text>
<text x="76.8" y="91.3" transform="rotate(-90 76.8 91.3)">13</text>
<text x="78.8" y="91.3" transform="rotate(-90 78.8 91.3)">14</text>
<text x="80.7" y="91.3" transform="rotate(-90 80.7 91.3)">15</text>
<text x="82.6" y="91.3" transform="rotate(-90 82.6 91.3)">16</text>
<text x="84.6" y="91.3" transform="rotate(-90 84.6 91.3)">17</text>
<text x="86.5" y="91.3" transform="rotate(-90 86.5 91.3)">18</text>
<text x="88.4" y="91.3" transform="rotate(-90 88.4 91.3)">19</text>
<text x="90.4" y="91.3" transform="rotate(-90 90.4 91.3)">20</text>
<text x="107.4" y="90.4">DGND_FPC_F</text>
<text x="199.4" y="90.3">10</text>
<text x="200.4" y="94.2">8</text>
<text x="200.4" y="92.2">9</text>
<text x="52.7" y="96.1">21</text>
<text x="53.7" y="101.9">2</text>
<text x="96" y="101.9">22 SDO_FPC_F_101</text>
<text x="200.4" y="101.9">4</text>
<text x="200.4" y="100">5</text>
<text x="200.4" y="98">6</text>
<text x="200.4" y="96.1">7</text>
<text x="211.8" y="98">S1</text>
<text x="211.8" y="96.1">S2</text>
<text x="61.4" y="107.6" transform="rotate(-90 61.4 107.6)">23</text>
<text x="71.1" y="106.6" transform="rotate(-90 71.1 106.6)">1</text>
<text x="73" y="107.6" transform="rotate(-90 73 107.6)">25</text>
<text x="82.6" y="107.6" transform="rotate(-90 82.6 107.6)">24</text>
<text x="150.6" y="103.9">BPW34S</text>
<text x="200.4" y="107.7">1</text>
<text x="200.4" y="105.7">2</text>
<text x="200.4" y="103.8">3</text>
<text x="85" y="109.3">3.3V_FPC_F</text>
<text x="136.4" y="113.6">DGND_FPC_F</text>
<text x="17.4" y="125.2">HOLEC158D158N</text>
<text x="36.7" y="125.2">HOLEC158D158N</text>
<text x="57.2" y="123.2">DGND_FPC_F</text>
<text x="194.3" y="121.3">DGND_FPC_F</text>
<text x="15.1" y="129.8" transform="rotate(-90 15.1 129.8)">1</text>
<text x="17.4" y="127.1">DNP</text>
<text x="34.4" y="129.8" transform="rotate(-90 34.4 129.8)">1</text>
<text x="36.7" y="127.1">DNP</text>
<text x="125.5" y="131">TPC30T</text>
<text x="222" y="173.4">Title</text>
<text x="222" y="179.2">Size</text>
<text x="229.8" y="179.2">Document Number</text>
<text x="229.8" y="175.3">FPC Front Cover 1</text>
<text x="285.7" y="179.2">Rev</text>
<text x="222" y="185">Date:</text>
<text x="224" y="181.1">B</text>
<text x="229.8" y="181.1">&lt;Doc&gt;</text>
<text x="232.1" y="185">Friday, August 26, 2016</text>
<text x="260.6" y="185">Sheet</text>
<text x="270.3" y="185">1</text>
<text x="276.1" y="185">of</text>
<text x="281.9" y="185">2</text>
<text x="287.7" y="181.1">A</text>
</g>
<g font-size="1.7" fill="#000080">
<text x="102.4" y="30.6">C301</text>
<text x="102.4" y="32.5">10uF</text>
<text x="29" y="36.4">LED24</text>
<text x="46.4" y="36.4">SFH 4253</text>
<text x="29" y="48">LED22</text>
<text x="36.7" y="42.2">LED23</text>
<text x="46.4" y="48">SFH 4253</text>
<text x="54.1" y="42.2">SFH 4253</text>
<text x="121.7" y="44.1">C305</text>
<text x="121.7" y="46">NC_47uF</text>
<text x="36.7" y="53.8">LED21</text>
<text x="54.1" y="53.8">SFH 4253</text>
<text x="102.4" y="53.8">C302</text>
<text x="102.4" y="55.7">47uF</text>
<text x="29" y="61.5">LED17</text>
<text x="46.4" y="61.5">SFH 4253</text>
<text x="63.8" y="62.4">TP1 TP2 TP3</text>
<text x="121.7" y="69.2">C304</text>
<text x="121.7" y="71.1">47uF</text>
<text x="102.4" y="78.8">C303</text>
<text x="102.4" y="80.8">NC_47uF</text>
<text x="46.4" y="84.6">U300</text>
<text x="46.4" y="86.6">STP16CPC26XTR</text>
<text x="202.7" y="85.6">J101</text>
<text x="150.6" y="100.1">LED41</text>
<text x="150.6" y="102">BPW34S-Z</text>
<text x="63.8" y="113.6">R300</text>
<text x="63.8" y="115.5">330DGND_FPC_F</text>
<text x="13.6" y="122.9">M1</text>
<text x="32.9" y="122.9">M2</text>
<text x="125.5" y="129">FPC</text>
</g>
<g font-size="1.7" fill="#f00">
<text x="61.5" y="76.8" transform="rotate(-90 61.5 76.8)">LED17</text>
<text x="65.3" y="76.8" transform="rotate(-90 65.3 76.8)">LED18</text>
<text x="69.2" y="76.8" transform="rotate(-90 69.2 76.8)">LED19</text>
<text x="73" y="76.8" transform="rotate(-90 73 76.8)">LED20</text>
<text x="76.9" y="76.8" transform="rotate(-90 76.9 76.8)">LED21</text>
<text x="80.8" y="76.8" transform="rotate(-90 80.8 76.8)">LED22</text>
<text x="84.6" y="76.8" transform="rotate(-90 84.6 76.8)">LED23</text>
<text x="88.5" y="76.8" transform="rotate(-90 88.5 76.8)">LED24</text>
<text x="39" y="94.2">LATEN_FPC_F</text>
<text x="39" y="96.1">OUTEn_FPC_F</text>
<text x="39" y="98.1">DRVCLK_FPC_F 3</text>
<text x="41" y="101.9">SDI_FPC_F</text>
<text x="160.5" y="100.1">DRVCLK_FPC_F</text>
<text x="162.2" y="96.2">LATEN_FPC_F</text>
<text x="162.2" y="98.1">OUTen_FPC_F</text>
<text x="181.9" y="96.1">LATEN_FPC_F</text>
<text x="181.9" y="100">DRVCLK_FPC_F</text>
<text x="181.9" y="101.9">SDI_FPC_F</text>
<text x="182.3" y="98.1">OUTen_FPC_F</text>
<text x="119.5" y="102">SDO_FPC_F_101</text>
<text x="160.1" y="103.9">SDO_FPC_F_103</text>
<text x="181.9" y="107.7">IR_LED_IN_F</text>
<text x="181.9" y="103.9">SDO_FPC_F</text>
<text x="50.6" y="109.7">R_EXT_F1</text>
<text x="199.9" y="113.6">FPC-11P-0.5MM</text>
</g>
<g font-size="1.7" fill="#004080">
<text x="203.7" y="89.6">11</text>
<text x="57" y="95.4">LE</text>
<text x="203.7" y="95.4">8</text>
<text x="203.7" y="93.5">9</text>
<text x="203.7" y="91.6">10</text>
<text x="57" y="99.3">CLK</text>
<text x="57" y="97.3">OE</text>
<text x="64.6" y="97.2" transform="rotate(-90 64.6 97.2)">OD1</text>
<text x="66.5" y="97.2" transform="rotate(-90 66.5 97.2)">OD2</text>
<text x="68.4" y="97.2" transform="rotate(-90 68.4 97.2)">OD3</text>
<text x="70.4" y="97.2" transform="rotate(-90 70.4 97.2)">OD4</text>
<text x="72.3" y="97.2" transform="rotate(-90 72.3 97.2)">OD5</text>
<text x="76.2" y="97.2" transform="rotate(-90 76.2 97.2)">OD7</text>
<text x="78.1" y="97.2" transform="rotate(-90 78.1 97.2)">OD8</text>
<text x="80" y="97.2" transform="rotate(-90 80 97.2)">OD9</text>
<text x="82" y="98.2" transform="rotate(-90 82 98.2)">OD10</text>
<text x="83.9" y="98.2" transform="rotate(-90 83.9 98.2)">OD11</text>
<text x="85.8" y="98.2" transform="rotate(-90 85.8 98.2)">OD12</text>
<text x="87.7" y="98.2" transform="rotate(-90 87.7 98.2)">OD13</text>
<text x="89.7" y="98.2" transform="rotate(-90 89.7 98.2)">OD14</text>
<text x="91.6" y="98.2" transform="rotate(-90 91.6 98.2)">OD15</text>
<text x="203.7" y="101.2">5</text>
<text x="203.7" y="99.3">6</text>
<text x="203.7" y="97.3">7</text>
<text x="207.4" y="99.3">S1</text>
<text x="207.4" y="97.3">S2</text>
<text x="57" y="103.1">SDI</text>
<text x="62.7" y="103.3" transform="rotate(-90 62.7 103.3)">R-EXT OD0</text>
<text x="72.3" y="103.3" transform="rotate(-90 72.3 103.3)">GND</text>
<text x="74.2" y="103.3" transform="rotate(-90 74.2 103.3)">THM_GOD6</text>
<text x="83.9" y="103.3" transform="rotate(-90 83.9 103.3)">VDD</text>
<text x="89.9" y="103.1">SDO</text>
<text x="203.7" y="107">2</text>
<text x="203.7" y="105.1">3</text>
<text x="203.7" y="103.1">4</text>
<text x="203.7" y="108.9">1</text>
</g>
<g font-size="1.4">
<text x="30.9" y="1.4">5</text>
<text x="88.9" y="1.4">4</text>
<text x="146.8" y="1.4">3</text>
<text x="204.7" y="1.4">2</text>
<text x="262.6" y="1.4">1</text>
<text x=".5" y="26.1">D</text>
<text x="292.1" y="26.1">D</text>
<text x=".5" y="71.9">C</text>
<text x="292.1" y="71.9">C</text>
<text x=".5" y="117.8">B</text>
<text x="292.1" y="117.8">B</text>
<text x=".5" y="163.6">A</text>
<text x="292.1" y="163.6">A</text>
<text x="30.9" y="186.8">5</text>
<text x="88.9" y="186.8">4</text>
<text x="146.8" y="186.8">3</text>
<text x="204.7" y="186.8">2</text>
<text x="262.6" y="186.8">1</text>
</g>
</svg>
